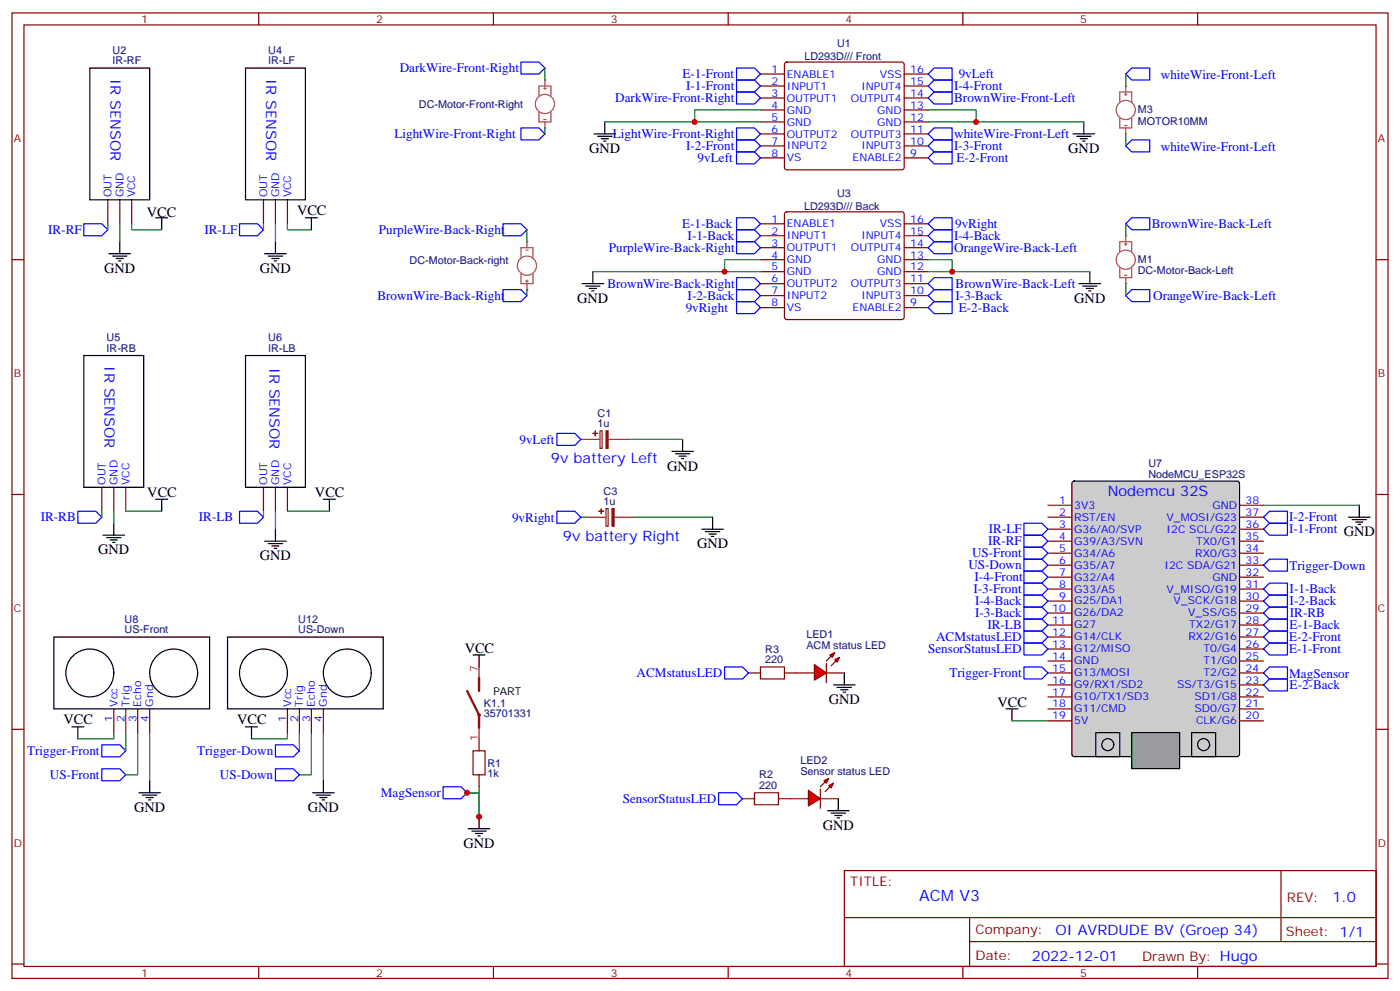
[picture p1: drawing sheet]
<svg xmlns="http://www.w3.org/2000/svg" width="412mm" height="292mm" viewBox="0 0 412 292" stroke-linecap="round" stroke-linejoin="round" font-family="sans-serif">
<g fill="none" stroke="#870000" stroke-width=".35">
<path d="M3.5 3.8h405.4v284.3h-405.4zM7.1 7.3h398.2v277.3h-398.2zM76.2 3.8v3.5M145.3 3.8v3.5M214.5 3.8v3.5M283.6 3.8v3.5M352.8 3.8v3.5M3.5 76.5h3.6M224 76.5h7.1M224 65.9h7.1M224 69.4h7.1M224 73h7.1"/>
<path d="M231.3 62.6l.5-.2h33.8l.5 .2 .2 .5v30.3l-.2 .5-.5 .2h-33.8l-.5-.2-.2-.5v-30.3zM266.3 76.5h7.1M266.3 65.9h7.1M266.3 69.4h7.1M266.3 73h7.1M405.3 76.5h3.6M224 80h7.1M224 83.5h7.1M224 87.1h7.1M224 90.6h7.1M266.3 80h7.1M266.3 83.5h7.1"/>
<path d="M266.3 87.1h7.1M266.3 90.6h7.1M3.5 145.6h3.6M405.3 145.6h3.6M3.5 214.8h3.6M405.3 214.8h3.6M248.7 256.4h156.6v28.2h-156.6zM377.3 256.4v20.9M248.7 270.2h156.5M285.6 277.3h119.6M285.6 270.2v14.2M3.5 283.9h3.6"/>
<path d="M76.2 284.6v3.5M145.3 284.6v3.5M214.5 284.6v3.5M283.6 284.6v3.5M352.8 284.6v3.5M405.3 283.9h3.6"/>
</g>
<path d="M172.9 152.3h5.6M178.5 149.8h.6v5.2h-.6zM181 152.3h6" fill="none" stroke="#8c2424" stroke-width=".35"/>
<g fill="#8c2424" stroke="#8c2424" stroke-width=".35">
<path d="M180.3 149.8h.6v5.2h-.6z"/>
<path d="M177.1 149.9v1.4z"/>
<path d="M176.4 150.6h1.4z"/>
</g>
<g fill="none" stroke="#a64a4a" stroke-width=".35">
<path d="M329.8 74v-2.8h3.6v2.8M329.8 79v2.8h3.6v-2.8M331.3 71.9h.7M331.6 69.4v1.8M331.6 71.5v.7M331.3 81.1h.7M331.6 81.8v1.7"/>
<circle cx="331.6" cy="76.5" r="2.82"/>
</g>
<g fill="#a64a4a">
<circle cx="331.6" cy="69.4" r=".18"/>
<circle cx="331.6" cy="83.5" r=".18"/>
</g>
<path d="M152.4 78.2a2.82 2.82 0 0 1 4-2.5 2.82 2.82 0 0 1 .6 4.7 2.82 2.82 0 0 1-4.5-1.5l-.1-.7M153.5 75.8v-2.8h3.5v2.8M154.9 73.7h.7M155.2 71.2v1.8M153.5 80.7v2.8h3.5v-2.8M154.9 82.8h.7M155.2 82.5v.7M155.2 83.5v1.8" fill="none" stroke="#a64a4a" stroke-width=".35"/>
<g fill="#a64a4a">
<circle cx="155.2" cy="85.3" r=".18"/>
<circle cx="155.2" cy="71.2" r=".18"/>
</g>
<g fill="none" stroke="#a64a4a" stroke-width=".35">
<path d="M329.8 29.9v-2.8h3.6v2.8M329.8 34.9v2.8h3.6v-2.8M331.3 27.8h.7M331.3 37h.7M331.6 25.3v1.8M331.6 27.4v.8M331.6 37.7v1.7"/>
<circle cx="331.6" cy="32.4" r="2.82"/>
</g>
<g fill="#a64a4a">
<circle cx="331.6" cy="25.3" r=".18"/>
<circle cx="331.6" cy="39.4" r=".18"/>
</g>
<g fill="none" stroke="#a64a4a" stroke-width=".35">
<path d="M158.7 28.2v-2.9h3.6v2.9M158.7 33.1v2.8h3.6v-2.8M160.2 26h.7M160.2 35.2h.7M160.5 23.6v1.7M160.5 25.7v.7M160.5 35.9v1.8"/>
<circle cx="160.5" cy="30.6" r="2.82"/>
</g>
<g fill="#a64a4a">
<circle cx="160.5" cy="23.6" r=".18"/>
<circle cx="160.5" cy="37.7" r=".18"/>
</g>
<g fill="none" stroke="#870000" stroke-width=".35">
<path d="M231.3 18.5l.5-.2h33.8l.5 .2 .2 .5v30.3l-.2 .5-.5 .2h-33.8l-.5-.2-.2-.5v-30.3zM224 21.8h7.1M224 25.3h7.1M224 28.9h7.1M224 32.4h7.1M224 35.9h7.1M224 39.4h7.1M266.3 21.8h7.1M266.3 25.3h7.1M266.3 28.9h7.1M266.3 32.4h7.1M266.3 35.9h7.1"/>
<path d="M266.3 39.4h7.1M224 43h7.1M224 46.5h7.1M266.3 43h7.1M266.3 46.5h7.1"/>
</g>
<path d="M171.1 129.4h5.6M176.7 126.9h.7v5.1h-.7zM179.2 129.4h6" fill="none" stroke="#8c2424" stroke-width=".35"/>
<g fill="#8c2424" stroke="#8c2424" stroke-width=".35">
<path d="M178.5 126.9h.6v5.1h-.6z"/>
<path d="M175.3 126.9l.1 1.4z"/>
<path d="M174.6 127.6l1.4 .1z"/>
</g>
<path d="M316 141.9l.4-.2h48l.7 .4v80l-.4 .7h-48.3l-.6-.4-.1-80z" fill="#ccc" stroke="#000" stroke-width=".35"/>
<g fill="none" stroke="#870000" stroke-width=".35">
<path d="M308.7 152.3h7M308.7 155.9h7M308.7 159.4h7M308.7 148.8h7M365.1 152.3h7.1M365.1 155.9h7.1M365.1 159.4h7.1M365.1 148.8h7.1M308.7 162.9h7M308.7 166.4h7M308.7 170h7M308.7 173.5h7"/>
<path d="M308.7 177h7M365.1 162.9h7.1M365.1 166.4h7.1M365.1 170h7.1M365.1 173.5h7.1M365.1 177h7.1M308.7 180.6h7M308.7 184.1h7M308.7 187.6h7M308.7 191.1h7M308.7 194.7h7M308.7 198.2h7"/>
<path d="M365.1 180.6h7.1M365.1 184.1h7.1M365.1 187.6h7.1M365.1 191.1h7.1M365.1 194.7h7.1M365.1 198.2h7.1M308.7 201.7h7M308.7 205.2h7M308.7 208.8h7M308.7 212.3h7M365.1 201.7h7.1M365.1 205.2h7.1"/>
<path d="M365.1 208.8h7.1M365.1 212.3h7.1"/>
</g>
<path d="M333.4 215.8h14.1v10.6h-14.1z" fill="#999" stroke="#000" stroke-width=".35"/>
<g fill="none" stroke="#000" stroke-width=".35">
<path d="M26.5 20h17.6v38.8h-17.6zM72.3 20h17.7v38.8h-17.7zM175 39.4h6.3M178.2 35.9v3.5M316.1 39.4h6.3M319.3 35.9v3.5M176 40.1h4.3M177.1 40.9h2.1M177.8 41.6h.7M317.1 40.1h4.3M318.2 40.9h2.1M318.9 41.6h.7"/>
<path d="M32.1 74.7h6.4M33.2 75.4h4.2M34.2 76.1h2.1M34.9 76.8h.7M35.3 71.2v3.5M45.9 64.1h3.5M47.6 64.1v3.6M78 74.7h6.3M79 75.4h4.3M80.1 76.1h2.1M80.8 76.8h.7M81.1 71.2v3.5"/>
<path d="M90 64.1h3.5M91.7 64.1v3.6M171.4 83.5h6.4M172.5 84.2h4.2M173.6 84.9h2.1M174.3 85.7h.7M174.6 80v3.5M317.9 83.5h6.3M318.9 84.2h4.2M320 84.9h2.1M320.7 85.7h.7M321 80v3.5"/>
<path d="M24.7 104.7h17.6v38.8h-17.6zM72.3 104.7h17.7v38.8h-17.7zM197.9 132.9h6.4M199 133.6h4.2M200 134.3h2.1M200.7 135h.7M201.1 129.4v3.5M30.3 157.6h6.4M31.4 158.3h4.2M32.5 159h2.1M33.2 159.7h.7M33.5 154.1v3.5"/>
<path d="M45.9 147h3.5M47.6 147v3.6M78 159.4h6.3M81.1 155.9v3.5M95.2 147h3.6M97 147v3.6M206.7 155.9h6.4M207.8 156.6h4.2M208.8 157.3h2.2M209.5 158h.8M209.9 152.3v3.6M397.2 152.3h6.4"/>
<path d="M398.3 153h4.2M399.3 153.7h2.2M400 154.4h.8M400.4 148.8v3.5M79 160.1h4.3M80.1 160.8h2.1M80.8 161.5h.7M15.9 187.6h45.8v21.2h-45.8zM139.3 192.9h3.6M141.1 192.9v3.5M248.7 198.2v3.5M21.2 214.1h3.5"/>
<path d="M22.9 214.1v3.5M245.5 201.7h6.4M246.6 202.4h4.2M247.6 203.1h2.2M248.4 203.8h.7M296.3 208.8h3.6M298.1 208.8v3.5M322.8 215.8h7v7h-7zM351 215.8h7.1v7h-7.1zM40.9 233.5h6.4M42 234.2h4.2M43 234.9h2.2"/>
<path d="M43.7 235.6h.7M44.1 229.9v3.6M243.8 238.8h6.3M244.8 239.5h4.3M246.9 235.2v3.6M137.9 244.1h6.4M139 244.8h4.2M140.1 245.5h2.1M140.8 246.2h.7M141.1 240.5v3.6M245.9 240.2h2.1M246.6 240.9h.7"/>
<circle cx="26.5" cy="198.2" r="7.1"/>
<circle cx="51.2" cy="198.2" r="7.1"/>
<circle cx="326.3" cy="219.3" r="1.76"/>
<circle cx="354.5" cy="219.3" r="1.76"/>
</g>
<g fill="none" stroke="#00f" stroke-width=".35">
<path d="M153.5 18.3h5.2l1.8 1.7-1.8 1.8h-5.2zM153.5 37.7h5.2l1.8 1.7-1.8 1.8h-5.2zM217 23.6h5.2l1.8 1.7-1.8 1.8h-5.2zM217 37.7h5.2l1.8 1.7-1.8 1.8h-5.2zM217 27.1h5.2l1.8 1.8-1.8 1.7h-5.2zM217 20h5.2l1.8 1.8-1.8 1.8h-5.2zM273.4 25.3l1.8-1.7h5.3v3.5h-5.3zM273.4 28.9l1.8-1.8h5.3v3.5h-5.3zM273.4 21.8l1.8-1.8h5.3v3.6h-5.3zM275.2 37.7h5.3v3.5h-5.3l-1.8-1.8zM331.6 21.8l1.8-1.8h5.3v3.6h-5.3zM217 41.2h5.2l1.8 1.8-1.8 1.7h-5.2z"/>
<path d="M217 44.7h5.2l1.8 1.8-1.8 1.8h-5.2zM273.4 43l1.8-1.8h5.3v3.5h-5.3zM275.2 44.7h5.3v3.6h-5.3l-1.8-1.8zM333.4 41.2h5.3v3.5h-5.3l-1.8-1.7zM24.7 65.9h5.3l1.7 1.8-1.7 1.7h-5.3zM70.6 65.9h5.2l1.8 1.8-1.8 1.7h-5.2zM148.2 65.9h5.3l1.7 1.8-1.7 1.7h-5.3zM217 71.2h5.2l1.8 1.8-1.8 1.7h-5.2zM217 67.7h5.2l1.8 1.7-1.8 1.8h-5.2zM217 64.1h5.2l1.8 1.8-1.8 1.8h-5.2zM273.4 73l1.8-1.8h5.3v3.5h-5.3zM273.4 65.9l1.8-1.8h5.3v3.6h-5.3z"/>
<path d="M275.2 67.7h5.3v3.5h-5.3l-1.8-1.8zM333.4 64.1h5.3v3.6h-5.3l-1.8-1.8zM148.2 85.3h5.3l1.7 1.8-1.7 1.7h-5.3zM217 81.8h5.2l1.8 1.7-1.8 1.8h-5.2zM217 85.3h5.2l1.8 1.8-1.8 1.7h-5.2zM217 88.8h5.2l1.8 1.8-1.8 1.8h-5.2zM273.4 87.1l1.8-1.8h5.3v3.5h-5.3zM273.4 90.6l1.8-1.8h5.3v3.6h-5.3zM275.2 81.8h5.3v3.5h-5.3l-1.8-1.8zM333.4 85.3h5.3v3.5h-5.3l-1.8-1.7zM164 127.6h5.3l1.8 1.8-1.8 1.8h-5.3zM22.9 150.6h5.3l1.8 1.7-1.8 1.8h-5.3z"/>
<path d="M70.6 150.6h5.2l1.8 1.7-1.8 1.8h-5.2zM164 150.6h5.3l1.8 1.7-1.8 1.8h-5.3zM301.6 154.1h5.3l1.8 1.8-1.8 1.7h-5.3zM301.6 157.6h5.3l1.8 1.8-1.8 1.7h-5.3zM372.2 155.9l1.7-1.8h5.3v3.5h-5.3zM372.2 152.3l1.7-1.7h5.3v3.5h-5.3zM301.6 161.1h5.3l1.8 1.8-1.8 1.8h-5.3zM301.6 171.7h5.3l1.8 1.8-1.8 1.8h-5.3zM301.6 168.2h5.3l1.8 1.8-1.8 1.7h-5.3zM301.6 175.3h5.3l1.8 1.7-1.8 1.8h-5.3zM301.6 178.8h5.3l1.8 1.8-1.8 1.7h-5.3zM372.2 173.5l1.7-1.8h5.3v3.6h-5.3z"/>
<path d="M373.9 175.3h5.3v3.5h-5.3l-1.7-1.8zM373.9 164.7h5.3v3.5h-5.3l-1.7-1.8zM301.6 182.3h5.3l1.8 1.8-1.8 1.7h-5.3zM301.6 196.4h5.3l1.8 1.8-1.8 1.8h-5.3zM372.2 191.1l1.7-1.7h5.3v3.5h-5.3zM372.2 187.6l1.7-1.8h5.3v3.6h-5.3zM372.2 184.1l1.7-1.8h5.3v3.5h-5.3zM372.2 180.6l1.7-1.8h5.3v3.5h-5.3zM30 219.4h5.3l1.7 1.7-1.7 1.8h-5.3zM372.2 201.7l1.7-1.7h5.3v3.5h-5.3zM30 226.4h5.3l1.7 1.8-1.7 1.7h-5.3zM130.5 231.7h5.3l1.8 1.8-1.8 1.7h-5.3z"/>
</g>
<g fill="none" stroke="#008700" stroke-width=".35">
<path d="M160.5 20v3.6M160.5 37.7v1.7M178.2 35.9h45.8M224 32.4h-19.4v3.5M273.4 32.4h14.1v3.5M273.4 35.9h45.9M331.6 21.8v3.5M331.6 39.4v3.6M31.7 65.9v1.8M35.3 65.9v5.3M38.8 65.9v1.8h8.8M77.6 65.9v1.8"/>
<path d="M81.1 65.9v5.3M84.7 65.9v1.8h7M155.2 67.7v3.5M224 76.5h-10.6v3.5M273.4 76.5h7.1v3.5M331.6 65.9v3.5M155.2 85.3v1.8M174.6 80h49.4M273.4 80h47.6M331.6 83.5v3.6M185.2 129.4h15.9M30 150.6v1.7"/>
<path d="M33.5 150.6v3.5M37 150.6h10.6M77.6 150.6v1.7M81.1 150.6v5.3M84.7 150.6h12.3M171.1 152.3h1.8M187 152.3h22.9M372.2 148.8h28.2M33.5 215.8v1.8h-10.6M37 215.8v5.3M40.6 215.8v12.4h-3.6M44.1 215.8v14.1"/>
<path d="M298.1 212.3h10.6M141.1 231.7v1.8h-3.5h3.5v7"/>
</g>
<g fill="none" stroke="#870000" stroke-width=".35">
<path d="M31.7 58.8v7.1M35.3 58.8v7.1M38.8 58.8v7.1M77.6 58.8v7.1M81.1 58.8v7.1M84.7 58.8v7.1M30 143.5v7.1M33.5 143.5v7.1M37 143.5v7.1M77.6 143.5v7.1M81.1 143.5v7.1M84.7 143.5v7.1"/>
<path d="M220.5 198.2h3.5M231.1 198.2h3.5M33.5 208.8v7M37 208.8v7M40.6 208.8v7M44.1 208.8v7M141.1 217.6v3.5M141.1 228.2v3.5M218.7 235.2h3.5M229.3 235.2h3.5"/>
</g>
<path d="M141.1 199.6v3.9M137.6 203.5l3.5 7v3.9" fill="none" stroke="#8c2424" stroke-width=".71"/>
<g fill="none" stroke="#8c2424" stroke-width=".35">
<path d="M141.1 196.4v3.6M141.1 214.1v3.5"/>
<circle cx="141.1" cy="210.5" r=".35"/>
</g>
<path d="M224 196.4h7.1v3.6h-7.1zM139.3 221.1h3.6v7.1h-3.6zM222.2 233.5h7.1v3.5h-7.1z" fill="none" stroke="#a10000" stroke-width=".35"/>
<g fill="#f00" stroke="#870000" stroke-width=".35">
<path d="M238.1 232.8l3.6 2.4-3.6 2.1z"/>
<path d="M241.7 232.4v5.7z"/>
</g>
<g fill="#870000" stroke="#870000" stroke-width=".35">
<path d="M241.7 231.7l1.4-1.4z"/>
<path d="M243.1 233.1l1.4-1.4z"/>
</g>
<g fill="#f00" stroke="#870000" stroke-width=".35">
<path d="M242.7 229.9l1.4-.7-.7 1.4z"/>
<path d="M244.1 231.4l1.4-.8-.7 1.5z"/>
</g>
<path d="M232.8 235.2h5.3M241.7 235.2h5.2" fill="none" stroke="#870000" stroke-width=".35"/>
<g fill="#f00" stroke="#870000" stroke-width=".35">
<path d="M239.9 195.7l3.5 2.5-3.5 2.1z"/>
<path d="M243.4 195.4v5.6z"/>
</g>
<g fill="#870000" stroke="#870000" stroke-width=".35">
<path d="M244.8 193.3l-1.4 1.4z"/>
<path d="M244.8 196.1l1.4-1.4z"/>
</g>
<g fill="#f00" stroke="#870000" stroke-width=".35">
<path d="M244.5 192.9l1.4-.7-.7 1.4z"/>
<path d="M245.9 194.3l1.4-.7-.7 1.4z"/>
</g>
<path d="M234.6 198.2h5.3M243.4 198.2h5.3M84.7 208.8v7M88.2 208.8v7M91.7 208.8v7M95.2 208.8v7" fill="none" stroke="#870000" stroke-width=".35"/>
<path d="M301.6 164.7h5.3l1.8 1.7-1.8 1.8h-5.3zM213.4 196.4h5.3l1.8 1.8-1.8 1.8h-5.3zM301.6 185.8h5.3l1.8 1.8-1.8 1.8h-5.3zM301.6 189.4h5.3l1.8 1.7-1.8 1.8h-5.3zM373.9 196.4h5.3v3.6h-5.3l-1.7-1.8zM81.1 219.4h5.3l1.8 1.7-1.8 1.8h-5.3zM81.1 226.4h5.3l1.8 1.8-1.8 1.7h-5.3zM211.7 233.5h5.3l1.7 1.7-1.7 1.8h-5.3z" fill="none" stroke="#00f" stroke-width=".35"/>
<path d="M84.7 215.8v1.8h-10.6M88.2 215.8v5.3M91.7 215.8v12.4h-3.5M95.2 215.8v14.1" fill="none" stroke="#008700" stroke-width=".35"/>
<g fill="none" stroke="#000" stroke-width=".35">
<path d="M67 187.6h45.9v21.2h-45.9zM72.3 214.1h3.5M74.1 214.1v3.5M92.1 233.5h6.3M93.1 234.2h4.3M94.2 234.9h2.1M94.9 235.6h.7M95.2 229.9v3.6"/>
<circle cx="77.6" cy="198.2" r="7.1"/>
<circle cx="102.3" cy="198.2" r="7.1"/>
</g>
<g fill="#c00">
<circle cx="213.4" cy="80" r=".88"/>
<circle cx="280.5" cy="80" r=".88"/>
<circle cx="287.5" cy="35.9" r=".88"/>
<circle cx="204.6" cy="35.9" r=".88"/>
<circle cx="141.1" cy="240.5" r=".88"/>
<circle cx="137.6" cy="233.5" r=".88"/>
</g>
<text font-size="4.6" fill="#00f" x="270.8" y="265.4">ACM V3</text>
<g font-size="4.2" fill="#00f">
<text x="32.5" y="23.3" transform="rotate(90 32.5 23.3)">IR SENSOR</text>
<text x="78.4" y="23.3" transform="rotate(90 78.4 23.3)">IR SENSOR</text>
<text x="30.8" y="107.9" transform="rotate(90 30.8 107.9)">IR SENSOR</text>
<text x="79.4" y="108.2" transform="rotate(90 79.4 108.2)">IR SENSOR</text>
<text x="162.3" y="136.5">9v battery Left</text>
<text x="326.3" y="146">Nodemcu 32S</text>
<text x="165.8" y="159.4">9v battery Right</text>
<text x="392.5" y="265.7">1.0</text>
<text x="310.9" y="275.2">OI AVRDUDE BV (Groep 34)</text>
<text x="304" y="283">2022-12-01</text>
</g>
<g font-size="4.2">
<text x="173.6" y="45.1">GND</text>
<text x="314.7" y="45.1">GND</text>
<text x="43.3" y="63.8">VCC</text>
<text x="87.5" y="63.4">VCC</text>
<text x="30.7" y="80.4">GND</text>
<text x="76.6" y="80.4">GND</text>
<text x="170" y="89.2">GND</text>
<text x="316.4" y="89.2">GND</text>
<text x="196.5" y="138.6">GND</text>
<text x="43.4" y="146.3">VCC</text>
<text x="92.8" y="146.3">VCC</text>
<text x="205.3" y="161.5">GND</text>
<text x="28.9" y="163.3">GND</text>
<text x="76.6" y="165">GND</text>
<text x="136.9" y="192.2">VCC</text>
<text x="244.1" y="207.4">GND</text>
<text x="293.9" y="208.1">VCC</text>
<text x="18.7" y="213.4">VCC</text>
<text x="69.8" y="213.4">VCC</text>
<text x="39.5" y="239.1">GND</text>
<text x="90.7" y="239.1">GND</text>
<text x="242.4" y="244.4">GND</text>
<text x="136.5" y="249.7">GND</text>
</g>
<g font-size="3.9" fill="#00f">
<text x="117.8" y="21.3">DarkWire-Front-Right</text>
<text x="201" y="23.1">E-1-Front</text>
<text x="282.4" y="23">9vLeft</text>
<text x="342" y="23.2">whiteWire-Front-Left</text>
<text x="202.1" y="26.6">I-1-Front</text>
<text x="281.1" y="26.6">I-4-Front</text>
<text x="181.3" y="30.1">DarkWire-Front-Right</text>
<text x="281.1" y="30.2">BrownWire-Front-Left</text>
<text x="116.2" y="40.6">LightWire-Front-Right</text>
<text x="180.6" y="40.7">LightWire-Front-Right</text>
<text x="281.1" y="40.8">whiteWire-Front-Left</text>
<text x="202.1" y="44.2">I-2-Front</text>
<text x="205.5" y="47.7">9vLeft</text>
<text x="281.1" y="44.3">I-3-Front</text>
<text x="281.8" y="47.7">E-2-Front</text>
<text x="342" y="44.4">whiteWire-Front-Left</text>
<text x="14.2" y="68.9">IR-RF</text>
<text x="60.2" y="68.9">IR-LF</text>
<text x="111.6" y="68.8">PurpleWire-Back-Right</text>
<text x="200.9" y="67.1">E-1-Back</text>
<text x="202.6" y="70.7">I-1-Back</text>
<text x="281" y="70.7">I-4-Back</text>
<text x="281.4" y="67.1">9vRight</text>
<text x="339.3" y="67.2">BrownWire-Back-Left</text>
<text x="179.3" y="74.2">PurpleWire-Back-Right</text>
<text x="281.1" y="74.3">OrangeWire-Back-Left</text>
<text x="111.2" y="88.2">BrownWire-Back-Right</text>
<text x="178.9" y="84.8">BrownWire-Back-Right</text>
<text x="202.6" y="88.3">I-2-Back</text>
<text x="281.5" y="84.9">BrownWire-Back-Left</text>
<text x="281.5" y="88.5">I-3-Back</text>
<text x="339.7" y="88.5">OrangeWire-Back-Left</text>
<text x="202" y="91.8">9vRight</text>
<text x="282.4" y="91.8">E-2-Back</text>
<text x="153" y="130.7">9vLeft</text>
<text x="12" y="153.5">IR-RB</text>
<text x="58.6" y="153.6">IR-LB</text>
<text x="150.8" y="153.6">9vRight</text>
<text x="379.8" y="153.5">I-2-Front</text>
<text x="291.1" y="160.6">IR-RF</text>
<text x="291.3" y="157.1">IR-LF</text>
<text x="379.8" y="157">I-1-Front GND</text>
<text x="285.2" y="167.7">US-Down</text>
<text x="286.3" y="164.2">US-Front</text>
<text x="379.8" y="167.8">Trigger-Down</text>
<text x="287.1" y="171.1">I-4-Front</text>
<text x="286.8" y="174.7">I-3-Front</text>
<text x="287.2" y="178.3">I-4-Back</text>
<text x="379.9" y="178.2">I-2-Back</text>
<text x="379.9" y="174.7">I-1-Back</text>
<text x="287.2" y="181.8">I-3-Back</text>
<text x="290.9" y="185.3">IR-LB</text>
<text x="379.9" y="185.3">E-1-Back</text>
<text x="379.9" y="181.7">IR-RB</text>
<text x="275.7" y="188.9">ACMstatusLED</text>
<text x="379.8" y="188.8">E-2-Front</text>
<text x="273.4" y="192.4">SensorStatusLED</text>
<text x="379.8" y="192.3">E-1-Front</text>
<text x="187.5" y="199.4">ACMstatusLED</text>
<text x="279.7" y="199.4">Trigger-Front</text>
<text x="379.8" y="199.5">MagSensor</text>
<text x="379.9" y="202.9">E-2-Back</text>
<text x="8" y="222.4">Trigger-Front</text>
<text x="58.1" y="222.4">Trigger-Down</text>
<text x="14.7" y="229.4">US-Front</text>
<text x="64.8" y="229.4">US-Down</text>
<text x="112.2" y="234.7">MagSensor</text>
<text x="183.4" y="236.4">SensorStatusLED</text>
</g>
<g font-size="3.9" fill="#800">
<text x="250.5" y="261">TITLE:</text>
<text x="379.1" y="265.7">REV:</text>
<text x="287.4" y="275.2">Company:</text>
<text x="378.7" y="275.8">Sheet: 1/1</text>
<text x="287.4" y="282.9">Date:</text>
<text x="336.4" y="282.9">Drawn By: Hugo</text>
</g>
<g font-size="3.2" fill="#800">
<text x="41.6" y="6.8">1</text>
<text x="110.8" y="6.8">2</text>
<text x="179.9" y="6.8">3</text>
<text x="249.1" y="6.8">4</text>
<text x="318.2" y="6.8">5</text>
<text x="4.1" y="41.9">A</text>
<text x="405.9" y="41.9">A</text>
<text x="4.1" y="111.1">B</text>
<text x="405.9" y="111.1">B</text>
<text x="4.1" y="180.2">C</text>
<text x="405.9" y="180.2">C</text>
<text x="4.1" y="249.3">D</text>
<text x="405.9" y="249.3">D</text>
<text x="41.6" y="287.6">1</text>
<text x="110.8" y="287.6">2</text>
<text x="179.9" y="287.6">3</text>
<text x="249.1" y="287.6">4</text>
<text x="318.2" y="287.6">5</text>
</g>
<g font-size="3.2" fill="#000080">
<text x="33.2" y="15.8">U2</text>
<text x="79" y="15.8">U4</text>
<text x="237" y="17.7">LD293D/// Front</text>
<text x="246.6" y="14">U1</text>
<text x="33.2" y="19">IR-RF</text>
<text x="79" y="19">IR-LF</text>
<text x="123.4" y="31.8">DC-Motor-Front-Right</text>
<text x="335.1" y="33.3">M3</text>
<text x="335.1" y="36.7">MOTOR10MM</text>
<text x="246.6" y="58.1">U3</text>
<text x="236.9" y="61.8">LD293D/// Back</text>
<text x="120.7" y="77.6">DC-Motor-Back-right</text>
<text x="335.1" y="77.4">M1</text>
<text x="335.1" y="80.8">DC-Motor-Back-Left</text>
<text x="31.4" y="100.5">U5</text>
<text x="79" y="100.5">U6</text>
<text x="31.4" y="103.6">IR-RB</text>
<text x="79" y="103.6">IR-LB</text>
<text x="176" y="125.8">1u</text>
<text x="176" y="122.7">C1</text>
<text x="338.3" y="137.5">U7</text>
<text x="338.3" y="140.6">NodeMCU_ESP32S</text>
<text x="177.8" y="148.7">1u</text>
<text x="177.8" y="145.6">C3</text>
<text x="36.7" y="183.4">U8</text>
<text x="87.9" y="183.4">U12</text>
<text x="36.7" y="186.5">US-Front</text>
<text x="87.9" y="186.5">US-Down</text>
<text x="237.5" y="191.1">ACM status LED</text>
<text x="237.5" y="188">LED1</text>
<text x="225.4" y="195.4">220</text>
<text x="225.4" y="192.2">R3</text>
<text x="142.5" y="208.1">K1.1</text>
<text x="142.5" y="211.2">35701331</text>
<text x="143.6" y="225.8">R1</text>
<text x="235.8" y="225">LED2</text>
<text x="143.6" y="229">1k</text>
<text x="223.7" y="232.4">220</text>
<text x="223.7" y="229.2">R2</text>
<text x="235.8" y="228.2">Sensor status LED</text>
</g>
<g font-size="3.2" fill="#00f">
<text x="227.3" y="21.4">1</text>
<text x="231.8" y="22.9">ENABLE1</text>
<text x="259.1" y="22.9">VSS</text>
<text x="268.1" y="21.4">16</text>
<text x="227.3" y="25">2</text>
<text x="227.3" y="28.5">3</text>
<text x="231.8" y="26.4">INPUT1</text>
<text x="231.8" y="29.9">OUTPUT1</text>
<text x="250.7" y="29.9">OUTPUT4</text>
<text x="253.7" y="26.4">INPUT4</text>
<text x="268.1" y="28.5">14</text>
<text x="268.1" y="25">15</text>
<text x="227.3" y="32">4</text>
<text x="227.3" y="35.6">5</text>
<text x="231.8" y="33.4">GND</text>
<text x="258.4" y="33.4">GND</text>
<text x="268.1" y="35.6">12</text>
<text x="268.1" y="32">13</text>
<text x="227.3" y="39.1">6</text>
<text x="231.8" y="37">GND</text>
<text x="231.8" y="40.5">OUTPUT2</text>
<text x="250.7" y="40.5">OUTPUT3</text>
<text x="258.4" y="37">GND</text>
<text x="268.1" y="39.1">11</text>
<text x="227.3" y="42.6">7</text>
<text x="227.3" y="46.1">8</text>
<text x="231.8" y="44">INPUT2</text>
<text x="231.8" y="47.6">VS</text>
<text x="251.1" y="47.6">ENABLE2</text>
<text x="253.7" y="44">INPUT3</text>
<text x="268.1" y="46.1">9</text>
<text x="268.1" y="42.6">10</text>
<text x="32.8" y="58.1" transform="rotate(-90 32.8 58.1)">OUT</text>
<text x="36.3" y="58.1" transform="rotate(-90 36.3 58.1)">GND</text>
<text x="39.9" y="58.1" transform="rotate(-90 39.9 58.1)">VCC</text>
<text x="78.7" y="58.1" transform="rotate(-90 78.7 58.1)">OUT</text>
<text x="82.2" y="58.1" transform="rotate(-90 82.2 58.1)">GND</text>
<text x="85.7" y="58.1" transform="rotate(-90 85.7 58.1)">VCC</text>
<text x="227.3" y="65.5">1</text>
<text x="268.1" y="65.5">16</text>
<text x="227.3" y="69.1">2</text>
<text x="231.8" y="67">ENABLE1</text>
<text x="231.8" y="70.5">INPUT1</text>
<text x="253.7" y="70.5">INPUT4</text>
<text x="259.1" y="67">VSS</text>
<text x="268.1" y="69.1">15</text>
<text x="227.3" y="72.6">3</text>
<text x="227.3" y="76.1">4</text>
<text x="231.8" y="74">OUTPUT1</text>
<text x="231.8" y="77.5">GND</text>
<text x="250.7" y="74">OUTPUT4</text>
<text x="258.4" y="77.5">GND</text>
<text x="268.1" y="76.1">13</text>
<text x="268.1" y="72.6">14</text>
<text x="227.3" y="79.7">5</text>
<text x="227.3" y="83.2">6</text>
<text x="231.8" y="81.1">GND</text>
<text x="258.4" y="81.1">GND</text>
<text x="268.1" y="83.2">11</text>
<text x="268.1" y="79.7">12</text>
<text x="227.3" y="86.7">7</text>
<text x="231.8" y="84.6">OUTPUT2</text>
<text x="231.8" y="88.1">INPUT2</text>
<text x="250.7" y="84.6">OUTPUT3</text>
<text x="253.7" y="88.1">INPUT3</text>
<text x="268.1" y="86.7">10</text>
<text x="227.3" y="90.2">8</text>
<text x="231.8" y="91.7">VS</text>
<text x="251.1" y="91.7">ENABLE2</text>
<text x="268.1" y="90.2">9</text>
<text x="31" y="142.8" transform="rotate(-90 31 142.8)">OUT</text>
<text x="34.6" y="142.8" transform="rotate(-90 34.6 142.8)">GND</text>
<text x="38.1" y="142.8" transform="rotate(-90 38.1 142.8)">VCC</text>
<text x="78.7" y="142.8" transform="rotate(-90 78.7 142.8)">OUT</text>
<text x="82.2" y="142.8" transform="rotate(-90 82.2 142.8)">GND</text>
<text x="85.7" y="142.8" transform="rotate(-90 85.7 142.8)">VCC</text>
<text x="312" y="148.4">1</text>
<text x="316.4" y="149.8">3V3</text>
<text x="357.1" y="149.8">GND</text>
<text x="366.9" y="148.4">38</text>
<text x="312" y="151.9">2</text>
<text x="312" y="155.4">3</text>
<text x="316.4" y="153.3">RST/EN</text>
<text x="343.6" y="153.3">V_MOSI/G23</text>
<text x="366.9" y="155.4">36</text>
<text x="366.9" y="151.9">37</text>
<text x="312" y="159">4</text>
<text x="316.4" y="156.9">G36/A0/SVP</text>
<text x="316.4" y="160.4">G39/A3/SVN</text>
<text x="343.7" y="156.9">I2C SCL/G22</text>
<text x="352.4" y="160.4">TX0/G1</text>
<text x="366.9" y="159">35</text>
<text x="312" y="162.5">5</text>
<text x="312" y="166">6</text>
<text x="316.4" y="163.9">G34/A6</text>
<text x="316.4" y="167.4">G35/A7</text>
<text x="343" y="167.4">I2C SDA/G21</text>
<text x="352.1" y="163.9">RX0/G3</text>
<text x="366.9" y="166">33</text>
<text x="366.9" y="162.5">34</text>
<text x="312" y="169.6">7</text>
<text x="312" y="173.1">8</text>
<text x="316.4" y="171">G32/A4</text>
<text x="357.1" y="171">GND</text>
<text x="366.9" y="173.1">31</text>
<text x="366.9" y="169.6">32</text>
<text x="312" y="176.6">9</text>
<text x="316.4" y="174.5">G33/A5</text>
<text x="316.4" y="178">G25/DA1</text>
<text x="343.6" y="174.5">V_MISO/G19</text>
<text x="345.7" y="178">V_SCK/G18</text>
<text x="366.9" y="176.6">30</text>
<text x="309.9" y="180.1">10</text>
<text x="309.9" y="183.7">11</text>
<text x="316.4" y="181.6">G26/DA2</text>
<text x="316.4" y="185.1">G27</text>
<text x="350" y="181.6">V_SS/G5</text>
<text x="350.3" y="185.1">TX2/G17</text>
<text x="366.9" y="183.7">28</text>
<text x="366.9" y="180.1">29</text>
<text x="309.9" y="187.2">12</text>
<text x="309.9" y="190.7">13</text>
<text x="316.4" y="188.6">G14/CLK</text>
<text x="350.1" y="188.6">RX2/G16</text>
<text x="366.9" y="190.7">26</text>
<text x="366.9" y="187.2">27</text>
<text x="309.9" y="194.3">14</text>
<text x="309.9" y="197.8">15</text>
<text x="316.4" y="192.1">G12/MISO</text>
<text x="316.4" y="195.7">GND</text>
<text x="354.5" y="195.7">T1/G0</text>
<text x="354.5" y="192.1">T0/G4</text>
<text x="366.9" y="197.8">24</text>
<text x="366.9" y="194.3">25</text>
<text x="309.9" y="201.3">16</text>
<text x="316.4" y="199.2">G13/MOSI</text>
<text x="316.4" y="202.7">G9/RX1/SD2</text>
<text x="346.7" y="202.7">SS/T3/G15</text>
<text x="354.5" y="199.2">T2/G2</text>
<text x="366.9" y="201.3">23</text>
<text x="34.6" y="208.1" transform="rotate(-90 34.6 208.1)">Vcc</text>
<text x="38.1" y="208.1" transform="rotate(-90 38.1 208.1)">Trig</text>
<text x="41.6" y="208.1" transform="rotate(-90 41.6 208.1)">Echo</text>
<text x="45.2" y="208.1" transform="rotate(-90 45.2 208.1)">Gnd</text>
<text x="85.7" y="208.1" transform="rotate(-90 85.7 208.1)">Vcc</text>
<text x="89.3" y="208.1" transform="rotate(-90 89.3 208.1)">Trig</text>
<text x="92.8" y="208.1" transform="rotate(-90 92.8 208.1)">Echo</text>
<text x="96.3" y="208.1" transform="rotate(-90 96.3 208.1)">Gnd</text>
<text x="309.9" y="204.8">17</text>
<text x="309.9" y="208.4">18</text>
<text x="316.4" y="206.2">G10/TX1/SD3</text>
<text x="316.4" y="209.8">G11/CMD</text>
<text x="351.9" y="209.8">SD0/G7</text>
<text x="351.9" y="206.2">SD1/G8</text>
<text x="366.9" y="208.4">21</text>
<text x="366.9" y="204.8">22</text>
<text x="33.2" y="212.6" transform="rotate(-90 33.2 212.6)">1</text>
<text x="36.7" y="212.6" transform="rotate(-90 36.7 212.6)">2</text>
<text x="40.2" y="212.6" transform="rotate(-90 40.2 212.6)">3</text>
<text x="43.7" y="212.6" transform="rotate(-90 43.7 212.6)">4</text>
<text x="84.3" y="212.6" transform="rotate(-90 84.3 212.6)">1</text>
<text x="87.8" y="212.6" transform="rotate(-90 87.8 212.6)">2</text>
<text x="91.4" y="212.6" transform="rotate(-90 91.4 212.6)">3</text>
<text x="94.9" y="212.6" transform="rotate(-90 94.9 212.6)">4</text>
<text x="309.9" y="211.9">19</text>
<text x="316.4" y="213.3">5V</text>
<text x="352.3" y="213.3">CLK/G6</text>
<text x="366.9" y="211.9">20</text>
</g>
<g font-size="3.2" fill="#8d2323">
<text x="140.8" y="197.8" transform="rotate(-90 140.8 197.8)">7</text>
<text x="140.8" y="218.2" transform="rotate(-90 140.8 218.2)">1</text>
</g>
<text font-size="3.2" x="145.3" y="204.5">PART</text>
</svg>
